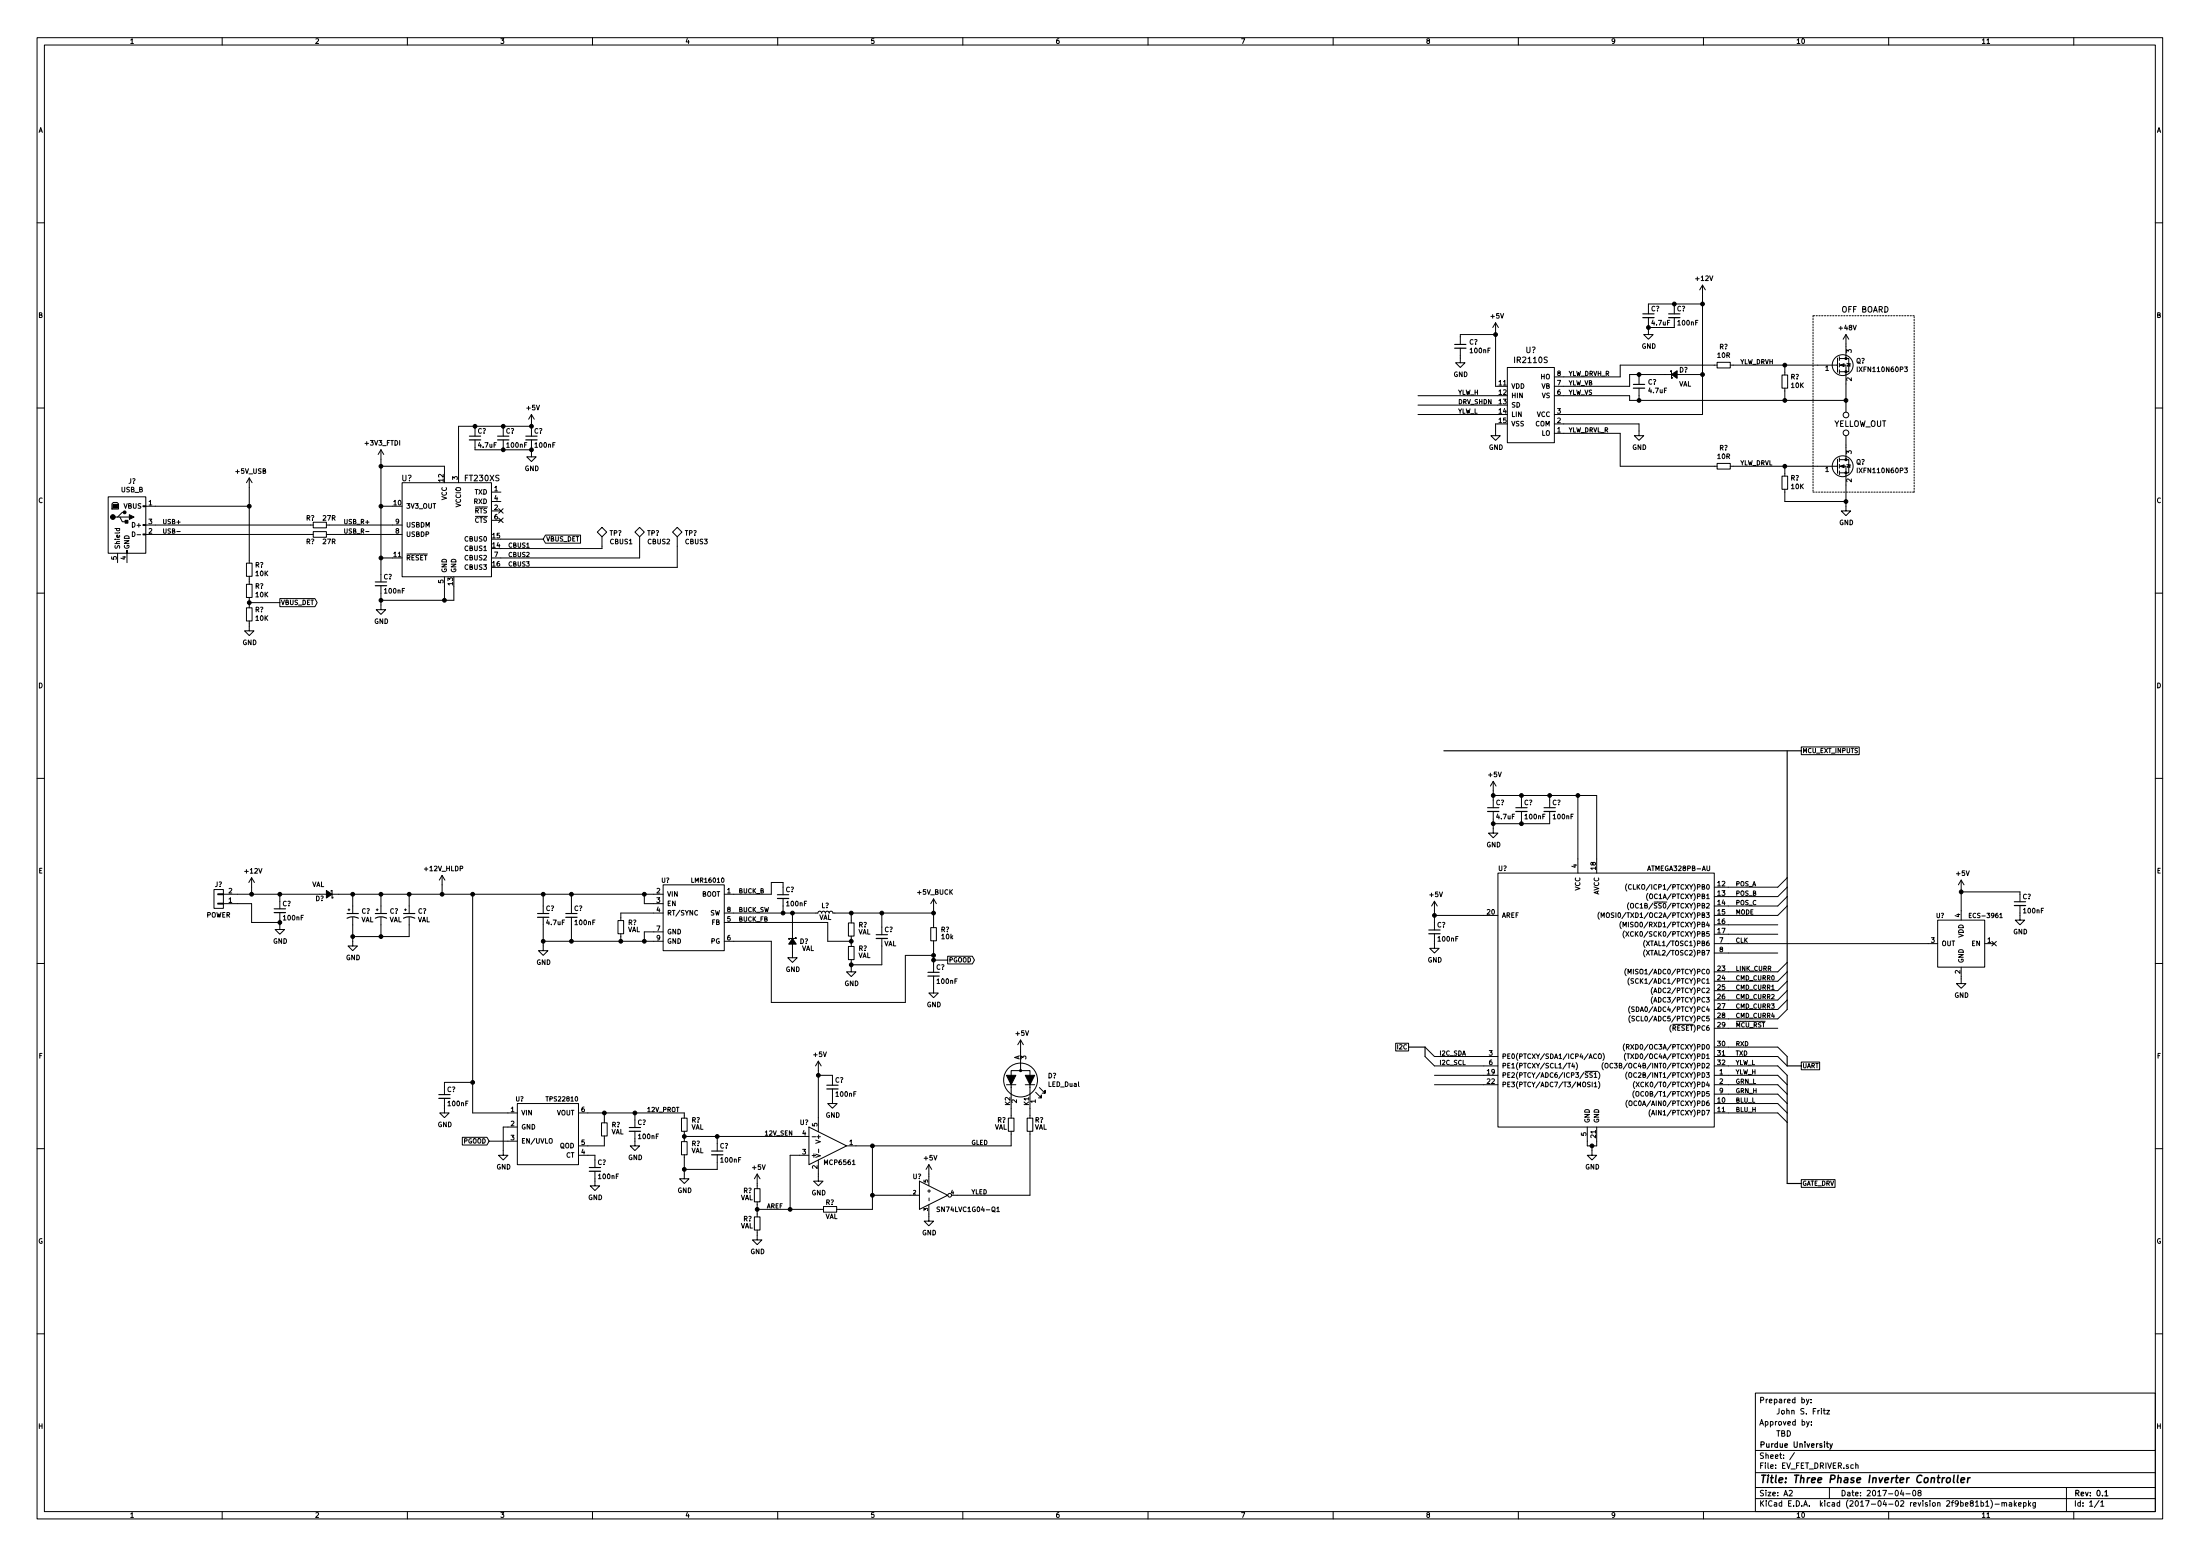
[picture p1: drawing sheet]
<svg xmlns="http://www.w3.org/2000/svg" width="594mm" height="420mm" viewBox="0 0 594 420" stroke-linecap="round" stroke-linejoin="round" font-family="sans-serif">
<g fill="none" stroke="#000" stroke-width=".27">
<path d="M10 10.2h574v400h-574zM12 12.2h570v396h-570zM60 10.2v2M110 10.2v2M160 10.2v2M210 10.2v2M260 10.2v2M310 10.2v2M360 10.2v2M410 10.2v2M460 10.2v2M510 10.2v2"/>
<path d="M536.5 11.8h.8M560 10.2v2M10 60.2h2M459.7 77v34.9h-40M459.7 77l-.7 1.3M459.7 77l.8 1.3M582 60.2h2M394.3 94v4h1.3l-1.3 1.2-1.2-1.2h1.2M403.9 87.2v17.1h.6M403.9 87.2l-.8 1.2M403.9 87.2l.7 1.2M403.9 90.3h-9.6v2.7"/>
<path d="M407 99.2h12.7v20.3h-12.7zM445.1 85.8v4.5h1.3l-1.3 1.3-1.2-1.3h1.2M452.1 82.1v2.7M452.1 85.8v2.6h-7M459.7 82.1h-14.6v2.7M463.7 97.8h3.5v1.6h-3.5zM463.7 98.6h-26.2v3.2h-17.8M467.2 98.6h29M482 98.6v2.7M496.2 96.7v3.8M496.7 98.6h1.8v12.7M496.7 96.3v1"/>
<path d="M496.7 98.1v1M496.7 99.9v1M496.7 96.8h1.8M498.5 96.8h.7v3.6h-2.5M498.5 90.3v6.5M498.5 90.3l-.8 1.3M498.5 90.3l.7 1.3M498.7 98.1l1 .2M499.2 98.2l.4 .6h-.7zM501.5 99.1v1.2M514.3 99.1h.8l-.4 .5 .3 .1v.6l-.7-.1M10 110.2h2"/>
<path d="M128.3 115.1v2.7M128.3 118.8v2.7h15.2M135.9 115.1v2.7M135.9 118.8v2.7M143.5 118.8v4.6h1.3l-1.3 1.2-1.3-1.2h1.3M143.5 115.1h-19.7v15.2M143.5 111.9v5.9M143.5 111.9l-.8 1.3M143.5 111.9l.8 1.3M382.9 111.9h21.6M382.9 106.8h21.6M382.9 109.4h21.6"/>
<path d="M404.5 114.5h-.6v3.1h1.2l-1.2 1.3-1.3-1.3h1.3M419.7 114.5h22.9v3.1h1.3l-1.3 1.3-1.3-1.3h1.3M419.7 117h17.8v8.9h26.2M419.7 106.8h20.4v1.3h58.4M442.6 101.1v2.7M442.6 104.8v3.3M451.1 100.4v-.3h.3v2.1h.2v-.3M459.7 101.1h-19.6v3.2h-20.4M481.2 101.3h1.5v3.5h-1.5zM482 104.8v3.3M498.5 117.6v6.5M582 110.2h2"/>
<path d="M29.2 134.2h10.2v15.2h-10.2zM30.6 135.7h1l.4 .4v1.4h-1.8v-1.4zM31.7 139.6h.7l.6 1.3h1.3M32.4 139.6h2.5M33.7 138.3h-.7l-1.3 1.3h-.6M38.6 136.6h.8v.2h-.8zM39.4 136.7h27.9M67.3 129.1v23M67.3 129.1l-.8 1.2M67.3 129.1l.8 1.2M102.9 125.9h17.1v1.9M102.9 136.7h3.1"/>
<path d="M102.9 121.5v35.6M102.9 121.5l-.8 1.2M102.9 121.5l.7 1.2M108.6 130.3h24.1v25.4h-24.1zM132.7 132.9h2.6M132.7 138h2.6M132.7 135.4h2.6M134.6 137.4l1.3 1.2M134.6 139.9l1.3 1.2M135.9 137.4l-1.3 1.2M135.9 139.9l-1.3 1.2M463.7 125.1h3.5v1.6h-3.5z"/>
<path d="M467.2 125.9h29M481.2 128.6h1.5v3.5h-1.5zM482 125.9h.1M482 125.9v2.7M482 132.1v3.3h16.5M496.2 124v3.8M496.7 125.9h1.8v12.1h1.2l-1.2 1.2-1.3-1.2h1.3M496.7 123.6v1M496.7 125.4v1M496.7 127.2v1M496.7 124.1h1.8M498.5 124.1h.7v3.6h-2.5"/>
<path d="M498.7 125.4l1 .2M499.2 125.5l.4 .7h-.7zM501.5 126.4v1.3M514.3 126.4h.8l-.4 .5 .3 .1v.6l-.7-.1M31 142.7h1.3M31.5 142.7v.4l.2 .2 .6-.1v-.5M31.7 149.4v2.5M34.2 148.6h.2v.8h-.2zM34.3 149.4v2.5M35.7 143.6a.64 .64 0 0 1 .8 .6 .64 .64 0 0 1-.8 .7zM37 144.4h1M38.6 144.2h.8v.2h-.8z"/>
<path d="M38.6 141.6h.8v.3h-.8zM39.4 144.3h45.2M39.4 141.8h45.2M47.8 143.5h.9M66.5 157.8h1.6v3.5h-1.6zM66.5 152.1h1.6v3.5h-1.6zM67.3 155.6v2.2M84.6 141h3.5v1.5h-3.5zM84.6 143.6h3.5v1.5h-3.5zM88.1 144.3h20.5M88.1 141.8h20.5M98.8 143.5h.8"/>
<path d="M102.9 158.2v6.4h1.2l-1.2 1.3-1.3-1.3h1.3M102.9 150.7h3.1M120 155.7v6.4M122.6 158.3v3.8h-19.7M132.7 140.5h2.6M135.3 145.6h11.4M147.3 144.5h9.5v2.2h-9.5l-.6-1.1zM161.3 143.7l1.3-1.3 1.2 1.3-1.2 1.2zM162.6 144.9v3.2h-27.3M171.4 143.7l1.3-1.3 1.3 1.3-1.3 1.2zM172.7 144.9v5.8h-40M181.6 143.7l1.3-1.3 1.2 1.3-1.2 1.2z"/>
<path d="M182.9 144.9v8.3h-47.6M10 160.2h2M66.5 164.1h1.6v3.6h-1.6zM67.3 167.7v2.6h1.3l-1.3 1.3-1.3-1.3h1.3M67.3 161.3v2.8M67.3 162.7h8.3M75.6 161.6h9.4l.6 1.1-.6 1.1h-9.4zM582 160.2h2M10 210.2h2M403.2 219.1v5.9h1.3l-1.3 1.2-1.2-1.2h1.2M403.2 214.8h28v21M403.2 211v7.1"/>
<path d="M403.2 211l-.7 1.3M403.2 211l.8 1.3M410.8 214.8v3.3M410.8 219.1v3.3M418.5 214.8v3.3M418.5 219.1v3.3h-15.3M426.1 214.8v21M486.4 201.7h15.7v2.1h-15.7zM582 210.2h2M67.9 237v4.5M67.9 237l-.7 1.3M67.9 237l.8 1.3"/>
<path d="M119.4 236.4l-.8 1.3M119.4 236.4v5.1M119.4 236.4l.7 1.3M179.1 238.9h16.5v17.8h-16.5zM404.5 235.8h58.4v68.5h-58.4zM439.3 238.7a1.47 1.47 0 0 0 0 1.9M440.5 239a.56 .56 0 0 0-.8 .5 .56 .56 0 0 0 .8 .5M460.9 233.8v1.1l.3 .2 .5-.2v-1.1M482.6 237l-2.5 2.6h-17.2M482.6 239.6l-2.5 2.5h-17.2M529.6 237.7v10.8M529.6 237.7l-.8 1.2"/>
<path d="M529.6 237.7l.8 1.2M57.8 240.2h2.5v5.1h-2.5zM58.8 241.3h1.5v.3h-1.5zM58.8 243.9h1.5v.2h-1.5zM60.3 241.5h118.8M60.3 244h7.6v5.1h7.7M75.6 246.4v4.6h1.2l-1.2 1.3-1.3-1.3h1.3M75.6 241.5v3.9M89.4 240.7v-.2h.3v2h.2v-.3M94 245.7h.5M94.2 245.4v.5M95.2 247.7v7.7h1.3l-1.3 1.3-1.2-1.3h1.2"/>
<path d="M95.2 241.5v5.2M101.6 245.7h.5M101.9 245.4v.5M102.9 241.5v5.2M102.9 247.7v5.2M109.2 245.7h.5M109.5 245.4v.5M110.5 241.5v5.2M110.5 247.7v5.2h-15.3M127.6 241.5v59h12.1M146.7 247.7v9h1.3l-1.3 1.3-1.3-1.3h1.3M146.7 254.2h32.4"/>
<path d="M146.7 241.5v5.2M154.3 241.5v5.2M154.3 247.7v6.5M166.9 248.6h1.5v3.5h-1.5zM167.6 252.1v2.1M174 241.5v2.5h5.1M179.1 246.5h-11.5v2.1M179.1 251.6h-5.1v2.6M195.6 246.5h25.3l.4-.5 .4 .2 .2 .3 .4-.5 .4 .2 .2 .3 .4-.5 .4 .2 .2 .3 .4-.5 .4 .2 .2 .3h27.2M195.6 241.5h12.7v-3.2h3.2v3.3M195.6 249.1h27.9v5.1h6.4M195.6 254.2h12.7v16.5h36.2v-12.7h7.6"/>
<path d="M211.5 242.6v3.9M214 246.5v12.1h1.3l-1.3 1.3-1.3-1.3h1.3M214.8 253.2h.2v.2h-2v.3h.2M229.1 249.2h1.5v3.6h-1.5zM229.1 255.6h1.5v3.5h-1.5zM229.9 259.1v3.3h1.2l-1.2 1.3-1.3-1.3h1.3M229.9 246.5v2.7M229.9 252.8v2.8M238.1 246.5v5.9M238.1 253.4v7.1h-8.2M251.3 250.5h1.6v3.5h-1.6zM252.1 242.7v7.8"/>
<path d="M252.1 254v8.6M252.1 242.7l-.8 1.3M252.1 242.7l.8 1.3M252.1 259.2h3.8M255.9 258.2h6.7l.5 1-.5 1.1h-6.7zM387.3 252.1v4h1.3l-1.3 1.2-1.2-1.2h1.2M387.3 247.2h17.2M387.3 243.4v7.7M387.3 243.4l-.7 1.2M387.3 243.4l.8 1.2M431.9 246.3a1.47 1.47 0 0 0 0 1.9M432.4 247.7v-1.2l.4 .9 .4-.9v1.2"/>
<path d="M433.8 246.7l.3-.2 .4 .2-.1 1-.6-.1zM437.8 248.8a1.47 1.47 0 0 0 0 2M438.3 250.3v-1.3l.4 .9 .4-.9v1.3M438.7 251.4a1.4 1.4 0 0 0 0 1.9M439 251.6l.9 1.2M439.9 243.8a1.47 1.47 0 0 0 0 1.9M439.9 251.6l-.9 1.2M440.3 244.1l.3-.2 .5 .2-.2 1.1-.6-.2zM441.1 251.7a.56 .56 0 0 0-.8 .5 .56 .56 0 0 0 .8 .5M442.4 244.1a.56 .56 0 0 0-.8 .5 .56 .56 0 0 0 .8 .5M444.2 253.9a1.4 1.4 0 0 0 0 1.9M444.2 256.5a1.4 1.4 0 0 0 0 1.9"/>
<path d="M444.6 254.1l.8 1.3M444.6 256.6l.8 1.3M445 241.2a1.4 1.4 0 0 0 0 1.9M445.4 254.1l-.8 1.3M445.4 256.6l-.8 1.3M445.5 241.6l.2-.2 .5 .2 .1 .6-.2 .4-.6-.1zM462.9 254.8h60.3M462.9 257.3h17.2M462.9 249.7h17.2M462.9 252.3h17.2M482.6 244.6l-2.5 2.6h-17.2M482.6 259.9l-2.5 2.5h-17.2"/>
<path d="M482.6 242.1l-2.5 2.5h-17.2M523.2 248.5h12.7v12.7h-12.7zM529.6 240.8h15.9v2.7M531.8 247.2h.4M532.3 246.6h-.5v1.2h.5M535.9 254.8h2.6M537.9 254.2l1.2 1.2M539.1 254.2l-1.2 1.2M540 246.9l.4-.3v1.2M540 247.8h.7M545.5 244.5v4h1.2l-1.2 1.2-1.3-1.2h1.3M10 260.2h2"/>
<path d="M252.1 263.6v4.5h1.3l-1.3 1.3-1.3-1.3h1.3M439.1 261.5a1.4 1.4 0 0 0 0 2M439.6 263v-1.3l.4 .9 .5-.9v1.3M440 264.1a1.47 1.47 0 0 0 0 1.9M440.2 271.7a1.47 1.47 0 0 0 0 1.9M440.2 274.2a1.4 1.4 0 0 0 0 2M441.1 264.3h-.6v.4a.5 .5 0 0 1 .5 .2 .5 .5 0 0 1 0 .6h-.6M441.3 271.9l-.7 .1a.54 .54 0 0 0 .6 .7v.4h-.6M441.4 274.5h-.7a.51 .51 0 0 0 .6 .7l-.1 .4h-.6M446.3 266.6a1.4 1.4 0 0 0 0 1.9M446.3 269.2a1.4 1.4 0 0 0 0 1.9M446.6 268.1l.4-1.3 .4 1.3"/>
<path d="M446.6 270.6l.4-1.3 .4 1.3M446.7 267.7h.6M446.7 270.2h.6M462.9 277.7h17.2M482.6 262.4l-2.5 2.6h-17.2M482.6 265l-2.5 2.5h-17.2M482.6 267.5l-2.5 2.5h-17.2M482.6 270l-2.5 2.6h-17.2M482.6 272.6l-2.5 2.5h-17.2M529.6 261.2v4.4h1.3l-1.3 1.3-1.3-1.3h1.3M582 260.2h2M120 296.6v3.9h1.3l-1.3 1.3-1.3-1.3h1.3"/>
<path d="M127.6 292.3h-7.6v3.3M139.7 298h16.5v16.5h-16.5zM221 290.4h3.8v2.6M221 286.6v19M221 286.6l-.8 1.2M221 286.6l.7 1.2M224.8 294v4h1.3l-1.3 1.3-1.3-1.3h1.3M271.8 292.9h2.5M273 293.7v-4.6h5.1v4.6M273 293.5v8.4M275.6 280.8v8.3M275.6 280.8l-.8 1.3"/>
<path d="M275.6 280.8l.8 1.3M276.9 292.9h2.5M278.1 293.5v8.4M279.7 294.9l1.5 1.6v-.8v.8h-.8M280.7 293.7l1.5 1.5v-.8v.8h-.8M376.9 281.7h3.5v2.1h-3.5zM384.8 282.7l2.5 2.6h17.2M384.8 285.3l2.5 2.5h17.2M387.3 290.4h17.2M387.3 292.9h17.2M423.4 287.1h.7M424.7 287.1l-.3 .9h.8"/>
<path d="M425 287.5v.9M425.6 286.9a1.47 1.47 0 0 1 0 2M428 289.3h3.5M428.8 289.7l-.7 .1a.51 .51 0 0 0 .6 .6v.5h-.6M429.4 292.3h-.7a.54 .54 0 0 0 .6 .7v.4h-.6M429.9 292.2v1.3M430 289.7l-.7 .1a.54 .54 0 0 0 .6 .6v.5h-.6M430.5 292.5l.4-.3v1.3M430.5 290l.4-.3v1.2M430.5 293.5h.7M430.5 290.9h.7M431.1 284.7a.56 .56 0 0 0-.8 .5 .56 .56 0 0 0 .8 .5"/>
<path d="M431.6 284.8l.3-.2 .5 .2v.6l-.1 .4-.7-.1zM431.6 292a1.47 1.47 0 0 1 0 1.9M431.6 289.5a1.47 1.47 0 0 1 0 1.9M432.8 284.4a1.4 1.4 0 0 1 0 1.9M433 286.9a1.47 1.47 0 0 0 0 2M433.5 287.3l.2-.2 .5 .2v.7l-.1 .3-.6-.1zM435.5 287.2a.56 .56 0 0 0-.8 .5 .56 .56 0 0 0 .8 .6M438.7 281.9a1.47 1.47 0 0 0 0 1.9M439 284.4a1.47 1.47 0 0 0 0 1.9M439.2 282.7l.6-.1 .1-.4-.7-.2v1.3M439.3 284.6h.7M439.4 289.5a1.47 1.47 0 0 0 0 1.9"/>
<path d="M439.4 297.1a1.4 1.4 0 0 0 0 1.9M439.5 282.7l.4 .6M439.7 284.6v1.2M439.9 289.8l.2-.1 .5 .1-.1 1.1-.6-.2zM439.9 297.5l.3-.2 .4 .2 .1 .6-.2 .4-.6-.1zM440.3 284.6l.9 1.2M441.2 284.6l-.9 1.2M441.3 294.6a1.47 1.47 0 0 0 0 1.9M441.4 292a1.47 1.47 0 0 0 0 1.9M441.8 294.9l.2-.2 .5 .2-.1 1.1-.6-.2zM441.8 292.2l.8 1.3M441.9 289.8a.56 .56 0 0 0-.8 .5 .56 .56 0 0 0 .8 .5"/>
<path d="M442.6 292.2l-.8 1.3M443.8 292.3a.56 .56 0 0 0-.8 .5 .56 .56 0 0 0 .8 .5M445.7 299.6a1.47 1.47 0 0 0 0 2M462.9 290.4h17.2l2.5 2.5M462.9 292.9h17.2l2.5 2.5M462.9 285.3h17.2l2.5 2.5M462.9 287.8h17.2l2.5 2.6M462.9 295.4h17.2l2.5 2.6M462.9 298h17.2l2.5 2.5M462.9 282.7h17.2l2.5 2.6M486.4 286.8h5v2.1h-5zM10 310.2h2"/>
<path d="M124.8 307.1h6.7l.6 1-.6 1.1h-6.7zM132.1 308.1h7.6M139.7 304.3h-3.8v7.7h1.3l-1.3 1.2-1.3-1.2h1.3M148.3 307.6l.3-.2 .5 .2-.2 1.1-.6-.2zM156.2 300.5h28.6v1.4M156.2 312h4.5v3.3M160.7 316.3v3.9h1.2l-1.2 1.3-1.3-1.3h1.3M162.4 303.2h1.6v3.5h-1.6zM163.2 306.7v2.7h-7M163.2 300.5v2.7M171.4 305.5v3.9h1.3l-1.3 1.3-1.2-1.3h1.2M171.4 300.5v4"/>
<path d="M184 301.9h1.5v3.6h-1.5zM184 308.3h1.5v3.5h-1.5zM184.8 311.8v6.5h1.3l-1.3 1.3-1.3-1.3h1.3M184.8 305.5v2.8M184.8 306.9h33.6M193.7 306.9v3.9M193.7 311.8v4h-8.9M204.5 317v4M204.5 317l-.8 1.3M204.5 317l.7 1.3M218.4 304.3l10.2 5.1-10.2 5.1zM218.4 312h-5v14.6"/>
<path d="M219.3 307h1M220.3 311.6l1.2 .5-1.2 .4M221 313.2v5.7h1.2l-1.2 1.3-1.3-1.3h1.3M221.1 310.3v.9M235.6 309.4v17.2h-9.7M248.3 318.9l7.6 3.8-7.6 3.9zM250.8 314.5v5.7M250.8 314.5l-.7 1.3M250.8 314.5l.8 1.3M272.3 301.9h1.5v3.6h-1.5zM273 305.5v3.9h-44.4M277.4 301.9h1.5v3.6h-1.5z"/>
<path d="M278.1 305.5v17.2h-21.1M428.6 304.3v5.1h2.6v-5.1M429.9 309.4v2.6h1.3l-1.3 1.2-1.3-1.2h1.3M446 301.1l.4-1.3 .4 1.3M446.1 300.7h.6M462.9 300.5h17.2l2.5 2.6M486.4 318.5h9.1v2.1h-9.1zM582 310.2h2M203.7 321h1.5v3.5h-1.5zM203.7 328.6h1.5v3.5h-1.5zM204.5 332.1v2.7h1.2l-1.2 1.3-1.3-1.3h1.3M204.5 324.5v4.1"/>
<path d="M204.5 326.6h17.9M222.4 325.8h3.5v1.5h-3.5zM235.6 322.7h12.6M250.8 325.3v4.4h1.3l-1.3 1.3-1.2-1.3h1.2M250.9 323.5v.7M253.7 326h-.6a.51 .51 0 0 0 .6 .7l-.1 .4h-.6M269.2 326.3l.3-.4v1.3M269.2 327.2h.7M10 360.2h2M474 376.2h108v32h-108zM487.8 377.8l.3 1M488.5 377.8l-.7 1.5"/>
<path d="M489.1 378.7v.1M489.1 377.9v.1M582 360.2h2M474 397.7h108M474 391.7h108M482.6 386.3a.76 .76 0 0 1 .9 .8 .76 .76 0 0 1-.9 .7zM484.6 392.2l-1.3 2M487.8 383.8l.4 1M488.6 383.8l-.5 1.4-.3 .1M489.1 384.7v.1M489.1 383.9v.1M489.6 381h.5"/>
<path d="M490.3 380.3h-.7v1.5M490.9 380.8v1M491.3 380.8l-.4 .3M491.8 380.3v.2M491.8 380.8v1M492.3 380.8h.6M492.6 380.3v1.3l.3 .2M493.3 380.8h.8l-.8 1h.8M501.1 395.6h.6l.1 .9M501.1 395v1.5M60 408.2v2M110 408.2v2"/>
<path d="M160 408.2v2M210 408.2v2M260 408.2v2M310 408.2v2M360 408.2v2M410 408.2v2M460 408.2v2M474 404.7h108M474 401.7h108M483.1 402.6l.6-.2 .3 .5-.9 1h.9M494 401.7v3M510 408.2v2"/>
<path d="M513.6 402.4l-.4 1h.9M513.9 402.9v1M514.7 403.4h1.1M516.6 402.6l.2-.2a.81 .81 0 0 1 .5 .8 .81 .81 0 0 1-.5 .7l-.3-.5zM518.2 403.1l-.3-.3 .1-.2 .6-.1 .1 .4-.8 .5 .3 .5 .6-.3-.3-.5M533.5 406.7h.8M534.9 405.8l.5-.1 .3 .3-.1 .6h-.7M534.9 405.2v1.5M536.2 405.7l.5-.5v1.5M536.2 406.7h.9M536.5 409.7h.8M537.6 405a1.71 1.71 0 0 1 0 2.3"/>
<path d="M538.7 406.2h1.2M540.6 405.9l.5-.1 .1 .9M540.6 405.7v1M541.2 405.9l.2-.2 .4 .1 .1 .9M542.6 405.8h.6v.9M543.2 406.1l-.7 .3 .2 .3 .5-.1M543.9 405.2v1.5M544.1 406.2l.4 .5M544.5 405.7l-.6 .6M545.1 406.2l.7-.1-.1-.3-.4-.1-.2 .2v.7h.6M546.4 405.8l.5-.1 .2 .3-.1 .6h-.6M546.4 405.7v1.5"/>
<path d="M547.8 405.2v1.5M547.9 406.2l.5 .5M548.4 405.7l-.6 .6M549.6 405.7v1.4l-.6 .1M549.6 405.8l-.4-.1-.3 .3 .1 .6h.6M558 401.7v6.5M560 408.2v2M566.8 405.1l-1.2 2M567.3 405.7l.4-.5v1.5M567.3 406.7h.8"/>
<circle cx="497.6" cy="98.6" r="2.82"/>
<circle cx="498.5" cy="116.9" r=".76"/>
<circle cx="498.5" cy="112.1" r=".76"/>
<circle cx="497.6" cy="125.9" r="2.82"/>
<circle cx="275.6" cy="291.6" r="4.6"/>
<circle cx="256.5" cy="322.7" r=".51"/>
</g>
<g fill="none" stroke="#000" stroke-width=".3">
<path d="M392.8 93h3.1M443.6 84.8h3.1M450.6 84.8h3M126.7 117.8h3.1M134.4 117.8h3M142 117.8h3M441.1 103.8h3M101.3 157.1h3.1M389.9 202.7h96.5M401.7 218.1h3M409.3 218.1h3.1M416.9 218.1h3.1"/>
<path d="M482.6 202.7v69.9M74 245.4h3.1M93.7 247.9l.4-.1a3.1 3.1 0 0 1 2.7 .1M93.7 246.7h3.1M101.3 247.9l.4-.1a3.1 3.1 0 0 1 2.7 .1M101.3 246.7h3.1M109 247.9l.3-.1a3.1 3.1 0 0 1 2.7 .1M109 246.7h3M145.2 246.7h3M152.8 246.7h3M209.9 241.6h3.1M236.6 252.4h3"/>
<path d="M385.8 251.1h3.1M543.9 243.5h3.1M250.6 262.6h3M118.5 295.6h3M223.3 293h3M380.4 282.7h4.4v2.6M482.6 285.3v2.5h3.8M482.6 290.4v29.2h3.8M159.1 315.3h3.1M169.9 304.5h3.1M192.2 310.8h3M493.2 389.8h.6"/>
<path d="M493.4 389.3v1.3l.4 .2M494.1 389.8l.4 1M494.8 389.8l-.7 1.5M568.4 402.9l.4-.5v1.5M568.4 403.9h.8"/>
</g>
<path d="M525.8 399.2l.3-.2 .4 .1 .2 .3-.2 .8-.3 .1-.5-.1zM527.7 398.3l-.2 1.8 .2 .2M528.8 398.3l-.3 1.8 .3 .2M529.5 399.7l1-.2v-.4h-.8l-.2 1 .2 .2 .6-.1M531.4 399l-.1 1.3M532 399l-.4 .1-.2 .3" fill="none" stroke="#000" stroke-width=".41"/>
<g fill="none" stroke="#000" stroke-width=".33">
<path d="M392.8 94h3.1M443.6 85.8h3.1M450.6 85.8h3M126.7 118.8h3.1M134.4 118.8h3M142 118.8h3M441.1 104.8h3M101.3 158.2h3.1M401.7 219.1h3M409.3 219.1h3.1M416.9 219.1h3.1M74 246.4h3.1"/>
<path d="M145.2 247.7h3M152.8 247.7h3M209.9 242.6h3.1M236.6 253.4h3M385.8 252.1h3.1M543.9 244.5h3.1M250.6 263.6h3M118.5 296.6h3M223.3 294h3M159.1 316.3h3.1M169.9 305.5h3.1M192.2 311.8h3"/>
</g>
<g fill="#000" stroke="#000" stroke-width=".27">
<path d="M497 98.6l1-.4v.8zM451.4 101.1l1.5-1v2.1zM30.5 136.2h1.2v1h-1.2zM34.9 139l1.3 .6-1.3 .7zM497 125.9l1-.4v.8zM33.8 140.5h.7v.8h-.7zM88.1 240.5l1.6 1-1.6 1zM214 253.4l1 1.5h-2zM271.8 290.4h2.5l-1.3 2.5zM276.9 290.4h2.5l-1.3 2.5z"/>
<circle cx="403.9" cy="90.3" r=".51"/>
<circle cx="445.1" cy="88.4" r=".51"/>
<circle cx="452.1" cy="82.1" r=".51"/>
<circle cx="459.7" cy="82.1" r=".51"/>
<circle cx="482" cy="98.6" r=".51"/>
<circle cx="498.5" cy="96.8" r=".28"/>
<circle cx="128.3" cy="115.1" r=".51"/>
<circle cx="135.9" cy="115.1" r=".51"/>
<circle cx="143.5" cy="115.1" r=".51"/>
<circle cx="442.6" cy="108.1" r=".51"/>
<circle cx="442.6" cy="101.1" r=".51"/>
<circle cx="459.7" cy="101.1" r=".51"/>
<circle cx="482" cy="108.1" r=".51"/>
<circle cx="498.5" cy="108.1" r=".51"/>
<circle cx="498.5" cy="100.4" r=".28"/>
<circle cx="30.5" cy="139.6" r=".63"/>
<circle cx="33.7" cy="138.3" r=".38"/>
<circle cx="67.3" cy="136.7" r=".51"/>
<circle cx="102.9" cy="136.7" r=".51"/>
<circle cx="102.9" cy="125.9" r=".51"/>
<circle cx="135.9" cy="121.5" r=".51"/>
<circle cx="143.5" cy="121.5" r=".51"/>
<circle cx="482" cy="125.9" r=".51"/>
<circle cx="498.5" cy="135.4" r=".51"/>
<circle cx="498.5" cy="127.7" r=".28"/>
<circle cx="498.5" cy="124.1" r=".28"/>
<circle cx="102.9" cy="150.7" r=".51"/>
<circle cx="67.3" cy="162.7" r=".51"/>
<circle cx="102.9" cy="162.1" r=".51"/>
<circle cx="120" cy="162.1" r=".51"/>
<circle cx="403.2" cy="214.8" r=".51"/>
<circle cx="410.8" cy="214.8" r=".51"/>
<circle cx="418.5" cy="214.8" r=".51"/>
<circle cx="426.1" cy="214.8" r=".51"/>
<circle cx="403.2" cy="222.4" r=".51"/>
<circle cx="410.8" cy="222.4" r=".51"/>
<circle cx="67.9" cy="241.5" r=".51"/>
<circle cx="75.6" cy="249.1" r=".51"/>
<circle cx="75.6" cy="241.5" r=".51"/>
<circle cx="95.3" cy="241.5" r=".51"/>
<circle cx="95.3" cy="252.9" r=".51"/>
<circle cx="102.9" cy="241.5" r=".51"/>
<circle cx="102.9" cy="252.9" r=".51"/>
<circle cx="110.5" cy="241.5" r=".51"/>
<circle cx="119.4" cy="241.5" r=".51"/>
<circle cx="127.6" cy="241.5" r=".51"/>
<circle cx="146.7" cy="241.5" r=".51"/>
<circle cx="146.7" cy="254.2" r=".51"/>
<circle cx="154.3" cy="254.2" r=".51"/>
<circle cx="154.3" cy="241.5" r=".51"/>
<circle cx="167.6" cy="254.2" r=".51"/>
<circle cx="174" cy="254.2" r=".51"/>
<circle cx="174" cy="241.5" r=".51"/>
<circle cx="211.5" cy="246.5" r=".51"/>
<circle cx="214" cy="246.5" r=".51"/>
<circle cx="229.9" cy="246.5" r=".51"/>
<circle cx="229.9" cy="254.2" r=".51"/>
<circle cx="238.1" cy="246.5" r=".51"/>
<circle cx="252.1" cy="246.5" r=".51"/>
<circle cx="252.1" cy="259.2" r=".51"/>
<circle cx="252.1" cy="258" r=".51"/>
<circle cx="387.3" cy="247.2" r=".51"/>
<circle cx="529.6" cy="240.8" r=".51"/>
<circle cx="229.9" cy="260.5" r=".51"/>
<circle cx="127.6" cy="292.3" r=".51"/>
<circle cx="221" cy="290.4" r=".51"/>
<circle cx="275.6" cy="289.1" r=".28"/>
<circle cx="163.2" cy="300.5" r=".51"/>
<circle cx="171.5" cy="300.5" r=".51"/>
<circle cx="184.8" cy="315.8" r=".51"/>
<circle cx="184.8" cy="306.9" r=".51"/>
<circle cx="193.7" cy="306.9" r=".51"/>
<circle cx="235.6" cy="309.4" r=".51"/>
<circle cx="429.9" cy="309.4" r=".51"/>
<circle cx="204.5" cy="326.6" r=".51"/>
<circle cx="213.4" cy="326.6" r=".51"/>
<circle cx="235.6" cy="322.7" r=".51"/>
</g>
<path d="M489.6 85.3v47.6M516.9 85.3h-27.3M489.6 132.9h27.3M516.9 132.9v-47.6" fill="none" stroke="#000" stroke-width=".27" stroke-dasharray=".3 .4"/>
<text font-size="2.8" x="475" y="400.4">Title: Three Phase Inverter Controller</text>
<g font-size="2.1">
<text x="497.2" y="84.4">OFF BOARD</text>
<text x="412" y="95.3">U?</text>
<text x="409.3" y="98">IR2110S</text>
<text x="495.3" y="115.2">YELLOW_OUT</text>
<text x="108.5" y="129.9">U?</text>
<text x="125.7" y="129.9">FT230XS</text>
<text x="475" y="378.9">Prepared by:</text>
<text x="477.3" y="381.9">John S. Fritz</text>
<text x="475" y="384.9">Approved by:</text>
<text x="477.3" y="387.9">TBD</text>
<text x="475" y="393.9">Sheet: /</text>
<text x="475" y="390.9">Purdue University</text>
<text x="475" y="396.6">File: EV_FET_DRIVER.sch</text>
<text x="475" y="406.8">KiCad E.D.A. kicad (2017-04-02 revision 2f9be81b1)-makepkg</text>
<text x="475" y="404">Size: A2</text>
<text x="497" y="404">Date: 2017-04-08</text>
<text x="560" y="404">Rev: 0.1</text>
<text x="560" y="406.8">Id: 1/1</text>
</g>
<g font-size="1.8">
<text x="35" y="11.8">1</text>
<text x="85" y="11.8">2</text>
<text x="135" y="11.8">3</text>
<text x="185" y="11.8">4</text>
<text x="235" y="11.8">5</text>
<text x="285" y="11.8">6</text>
<text x="335" y="11.8">7</text>
<text x="385" y="11.8">8</text>
<text x="435" y="11.8">9</text>
<text x="485" y="11.8">10</text>
<text x="535" y="11.8">11</text>
<text x="10.4" y="35.8">A</text>
<text x="582.4" y="35.8">A</text>
<text x="458" y="75.8">+12V</text>
<text x="10.4" y="85.8">B</text>
<text x="402.6" y="86">+5V</text>
<text x="445.8" y="84">C?</text>
<text x="446.2" y="87.9">4.7uF</text>
<text x="452.8" y="84">C?</text>
<text x="453.2" y="87.9">100nF</text>
<text x="496.8" y="89.2">+48V</text>
<text x="582.4" y="85.8">B</text>
<text x="396.7" y="93">C?</text>
<text x="397.1" y="95.3">100nF</text>
<text x="443.3" y="94.1">GND</text>
<text x="464.3" y="94.3">R?</text>
<text x="500" y="95.3" transform="rotate(-90 500 95.3)">3</text>
<text x="392.5" y="101.8">GND</text>
<text x="420.5" y="101.5">8</text>
<text x="453.5" y="100.6">D?</text>
<text x="463.8" y="96.6">10R</text>
<text x="492.9" y="100.1">1</text>
<text x="501.2" y="98.1">Q?</text>
<text x="502.1" y="100.4">IXFN110N60P3</text>
<text x="404.8" y="104.1">11</text>
<text x="404.8" y="106.6">12</text>
<text x="408.1" y="104.9">VDD</text>
<text x="408.1" y="107.5">HIN</text>
<text x="416.1" y="102.4">HO</text>
<text x="416.3" y="104.9">VB</text>
<text x="416.4" y="107.5">VS</text>
<text x="420.5" y="106.6">6</text>
<text x="420.5" y="104.1">7</text>
<text x="445" y="103.8">C?</text>
<text x="445.3" y="106.1">4.7uF</text>
<text x="453.3" y="104.4">VAL</text>
<text x="483.5" y="102.4">R?</text>
<text x="483.7" y="104.7">10K</text>
<text x="500" y="102.9" transform="rotate(-90 500 102.9)">2</text>
<text x="142.3" y="110.8">+5V</text>
<text x="404.8" y="109.1">13</text>
<text x="404.8" y="111.7">14</text>
<text x="408.1" y="110">SD</text>
<text x="408.1" y="112.6">LIN</text>
<text x="415" y="112.6">VCC</text>
<text x="420.5" y="111.7">3</text>
<text x="129" y="117.1">C?</text>
<text x="136.6" y="117.1">C?</text>
<text x="144.2" y="117.1">C?</text>
<text x="404.8" y="114.2">15</text>
<text x="408.1" y="115.1">VSS</text>
<text x="414.6" y="115.1">COM</text>
<text x="416.3" y="117.6">LO</text>
<text x="420.5" y="116.8">1</text>
<text x="420.5" y="114.2">2</text>
<text x="98.7" y="120.3">+3V3_FTDI</text>
<text x="129.3" y="120.9">4.7uF</text>
<text x="137" y="120.9">100nF</text>
<text x="144.6" y="120.9">100nF</text>
<text x="402" y="121.5">GND</text>
<text x="440.8" y="121.5">GND</text>
<text x="463.8" y="123.9">10R</text>
<text x="464.3" y="121.6">R?</text>
<text x="500" y="122.6" transform="rotate(-90 500 122.6)">3</text>
<text x="501.2" y="125.4">Q?</text>
<text x="34.7" y="130.6">J?</text>
<text x="63.7" y="127.9">+5V_USB</text>
<text x="119.8" y="130" transform="rotate(-90 119.8 130)">12</text>
<text x="123.6" y="129.6" transform="rotate(-90 123.6 129.6)">3</text>
<text x="141.7" y="127.2">GND</text>
<text x="483.5" y="129.7">R?</text>
<text x="492.9" y="127.4">1</text>
<text x="500" y="130.2" transform="rotate(-90 500 130.2)">2</text>
<text x="502.1" y="127.7">IXFN110N60P3</text>
<text x="10.4" y="135.8">C</text>
<text x="32.7" y="132.9">USB_B</text>
<text x="33.5" y="137.3">VBUS</text>
<text x="40.2" y="136.4">1</text>
<text x="106.3" y="136.4">10</text>
<text x="109.6" y="137.3">3V3_OUT</text>
<text x="120.6" y="135.1" transform="rotate(-90 120.6 135.1)">VCC</text>
<text x="124.5" y="137" transform="rotate(-90 124.5 137)">VCCIO</text>
<text x="128" y="136.1">RXD</text>
<text x="128.2" y="133.5">TXD</text>
<text x="133.5" y="132.6">1</text>
<text x="133.5" y="137.7">2</text>
<text x="133.5" y="135.2">4</text>
<text x="483.7" y="132">10K</text>
<text x="582.4" y="135.8">C</text>
<text x="36" y="142.4">D+</text>
<text x="40.2" y="141.5">3</text>
<text x="82.7" y="140.6">R?</text>
<text x="87.2" y="140.6">27R</text>
<text x="106.8" y="141.5">9</text>
<text x="109.6" y="142.4">USBDM</text>
<text x="128.2" y="138.6">RTS</text>
<text x="128.2" y="141.1">CTS</text>
<text x="133.5" y="140.3">6</text>
<text x="496.6" y="141.8">GND</text>
<text x="32.4" y="148.4" transform="rotate(-90 32.4 148.4)">Shield</text>
<text x="34.9" y="148.4" transform="rotate(-90 34.9 148.4)">GND</text>
<text x="40.2" y="144.1">2</text>
<text x="82.7" y="146.9">R?</text>
<text x="87.2" y="146.9">27R</text>
<text x="106.8" y="144.1">8</text>
<text x="109.6" y="144.9">USBDP</text>
<text x="125.7" y="148.8">CBUS1</text>
<text x="125.7" y="146.2">CBUS0</text>
<text x="133" y="147.9">14</text>
<text x="133" y="145.3">15</text>
<text x="164.6" y="144.6">TP?</text>
<text x="164.8" y="146.9">CBUS1</text>
<text x="174.8" y="144.6">TP?</text>
<text x="174.9" y="146.9">CBUS2</text>
<text x="184.9" y="144.6">TP?</text>
<text x="185.1" y="146.9">CBUS3</text>
<text x="31.5" y="151.1" transform="rotate(-90 31.5 151.1)">5</text>
<text x="34" y="151.1" transform="rotate(-90 34 151.1)">4</text>
<text x="68.9" y="153.2">R?</text>
<text x="69.1" y="155.5">10K</text>
<text x="106.3" y="150.4">11</text>
<text x="109.6" y="151.3">RESET</text>
<text x="120.6" y="154.7" transform="rotate(-90 120.6 154.7)">GND</text>
<text x="123.2" y="154.7" transform="rotate(-90 123.2 154.7)">GND</text>
<text x="125.7" y="151.3">CBUS2</text>
<text x="125.7" y="153.8">CBUS3</text>
<text x="133" y="153">16</text>
<text x="133.5" y="150.4">7</text>
<text x="68.9" y="158.9">R?</text>
<text x="69.1" y="161.3">10K</text>
<text x="103.6" y="156.4">C?</text>
<text x="104" y="160.2">100nF</text>
<text x="119.8" y="157.5" transform="rotate(-90 119.8 157.5)">5</text>
<text x="122.3" y="158" transform="rotate(-90 122.3 158)">13</text>
<text x="68.9" y="165.3">R?</text>
<text x="69.1" y="167.6">10K</text>
<text x="101" y="168.4">GND</text>
<text x="65.5" y="174.2">GND</text>
<text x="10.4" y="185.8">D</text>
<text x="582.4" y="185.8">D</text>
<text x="402" y="209.8">+5V</text>
<text x="403.9" y="217.4">C?</text>
<text x="404.2" y="221.2">4.7uF</text>
<text x="411.6" y="217.4">C?</text>
<text x="411.9" y="221.2">100nF</text>
<text x="419.2" y="217.4">C?</text>
<text x="419.6" y="221.2">100nF</text>
<text x="401.4" y="228.8">GND</text>
<text x="10.4" y="235.8">E</text>
<text x="58" y="239.5">J?</text>
<text x="66.2" y="235.9">+12V</text>
<text x="84.2" y="239.5">VAL</text>
<text x="114.8" y="235.2">+12V_HLDP</text>
<text x="404.6" y="235.2">U?</text>
<text x="425.8" y="234.3" transform="rotate(-90 425.8 234.3)">4</text>
<text x="430.9" y="234.8" transform="rotate(-90 430.9 234.8)">18</text>
<text x="445.3" y="235.2">ATMEGA328PB-AU</text>
<text x="463.9" y="239.3">12</text>
<text x="528.4" y="236.5">+5V</text>
<text x="582.4" y="235.8">E</text>
<text x="61.7" y="243.8">1</text>
<text x="61.7" y="241.2">2</text>
<text x="76.3" y="244.7">C?</text>
<text x="85.2" y="243.3">D?</text>
<text x="147.4" y="246">C?</text>
<text x="155" y="246">C?</text>
<text x="177.3" y="241.2">2</text>
<text x="177.3" y="243.8">3</text>
<text x="180.1" y="242.1">VIN</text>
<text x="180.1" y="244.6">EN</text>
<text x="189.5" y="242.1">BOOT</text>
<text x="196.4" y="241.2">1</text>
<text x="212.2" y="240.9">C?</text>
<text x="212.5" y="244.7">100nF</text>
<text x="221.8" y="245.2">L?</text>
<text x="247.8" y="241.6">+5V_BUCK</text>
<text x="386.1" y="242.2">+5V</text>
<text x="426.7" y="240.5" transform="rotate(-90 426.7 240.5)">VCC</text>
<text x="431.8" y="241.8" transform="rotate(-90 431.8 241.8)">AVCC</text>
<text x="441.5" y="240.2">(CLKO/ICP1/PTCXY)PB0</text>
<text x="442.1" y="245.3">(OC1B/SS0/PTCXY)PB2</text>
<text x="446" y="242.7">(OC1A/PTCXY)PB1</text>
<text x="463.9" y="241.9">13</text>
<text x="463.9" y="244.4">14</text>
<text x="546.2" y="242.8">C?</text>
<text x="55.7" y="247.7">POWER</text>
<text x="76.7" y="248.5">100nF</text>
<text x="97.5" y="249">VAL</text>
<text x="97.6" y="246.7">C?</text>
<text x="105.1" y="249">VAL</text>
<text x="105.3" y="246.7">C?</text>
<text x="112.7" y="249">VAL</text>
<text x="112.9" y="246.7">C?</text>
<text x="147.7" y="249.8">4.7uF</text>
<text x="155.4" y="249.8">100nF</text>
<text x="169.5" y="251.7">VAL</text>
<text x="169.6" y="249.8">R?</text>
<text x="177.3" y="246.3">4</text>
<text x="177.3" y="251.4">7</text>
<text x="180.1" y="247.2">RT/SYNC</text>
<text x="191.7" y="247.2">SW</text>
<text x="192.2" y="249.7">FB</text>
<text x="196.4" y="248.8">5</text>
<text x="196.4" y="246.3">8</text>
<text x="221.1" y="248.4">VAL</text>
<text x="231.9" y="250.4">R?</text>
<text x="238.8" y="251.7">C?</text>
<text x="254.1" y="251.7">R?</text>
<text x="388.1" y="250.4">C?</text>
<text x="401.6" y="246.9">20</text>
<text x="405.5" y="247.8">AREF</text>
<text x="435" y="247.8">(MOSI0/TXD1/OC2A/PTCXY)PB3</text>
<text x="440.2" y="250.4">(MISO0/RXD1/PTCXY)PB4</text>
<text x="463.9" y="246.9">15</text>
<text x="463.9" y="249.5">16</text>
<text x="529.3" y="247.7" transform="rotate(-90 529.3 247.7)">4</text>
<text x="546.6" y="246.6">100nF</text>
<text x="73.7" y="254.8">GND</text>
<text x="177.3" y="253.9">9</text>
<text x="180.1" y="252.3">GND</text>
<text x="180.1" y="254.8">GND</text>
<text x="192" y="254.8">PG</text>
<text x="196.4" y="253.9">6</text>
<text x="216" y="254.9">D?</text>
<text x="216.5" y="256.8">VAL</text>
<text x="231.7" y="252.3">VAL</text>
<text x="231.9" y="256.8">R?</text>
<text x="238.7" y="255.5">VAL</text>
<text x="254.3" y="253.6">10k</text>
<text x="388.4" y="254.2">100nF</text>
<text x="441" y="252.9">(XCK0/SCK0/PTCXY)PB5</text>
<text x="445.3" y="255.4">(XTAL1/TOSC1)PB6</text>
<text x="445.3" y="258">(XTAL2/TOSC2)PB7</text>
<text x="463.9" y="252">17</text>
<text x="464.3" y="254.6">7</text>
<text x="464.3" y="257.1">8</text>
<text x="521.5" y="254.6">3</text>
<text x="524.3" y="255.4">OUT</text>
<text x="530.2" y="253.2" transform="rotate(-90 530.2 253.2)">VDD</text>
<text x="532.5" y="255.4">EN</text>
<text x="536.7" y="254.6">1</text>
<text x="543.6" y="252.3">GND</text>
<text x="93.4" y="259.2">GND</text>
<text x="144.9" y="260.5">GND</text>
<text x="212.2" y="262.4">GND</text>
<text x="231.7" y="258.7">VAL</text>
<text x="252.8" y="261.8">C?</text>
<text x="385.5" y="259.9">GND</text>
<text x="441.2" y="263.1">(MISO1/ADC0/PTCY)PC0</text>
<text x="463.9" y="262.2">23</text>
<text x="529.3" y="262.9" transform="rotate(-90 529.3 262.9)">2</text>
<text x="530.2" y="260.1" transform="rotate(-90 530.2 260.1)">GND</text>
<text x="228" y="266.2">GND</text>
<text x="253.2" y="265.7">100nF</text>
<text x="442" y="265.6">(SCK1/ADC1/PTCY)PC1</text>
<text x="447.3" y="268.1">(ADC2/PTCY)PC2</text>
<text x="463.9" y="264.7">24</text>
<text x="463.9" y="267.3">25</text>
<text x="463.9" y="269.8">26</text>
<text x="527.8" y="269.4">GND</text>
<text x="250.3" y="271.9">GND</text>
<text x="442" y="273.2">(SDA0/ADC4/PTCY)PC4</text>
<text x="442.2" y="275.8">(SCL0/ADC5/PTCY)PC5</text>
<text x="447.3" y="270.7">(ADC3/PTCY)PC3</text>
<text x="463.9" y="272.3">27</text>
<text x="463.9" y="274.9">28</text>
<text x="274.4" y="279.7">+5V</text>
<text x="451.4" y="278.3">(RESET)PC6</text>
<text x="463.9" y="277.4">29</text>
<text x="10.5" y="285.8">F</text>
<text x="219.8" y="285.4">+5V</text>
<text x="275.3" y="286.2" transform="rotate(-90 275.3 286.2)">A</text>
<text x="277.1" y="286" transform="rotate(-90 277.1 286)">3</text>
<text x="402.1" y="285">3</text>
<text x="402.1" y="287.6">6</text>
<text x="405.5" y="285.9">PE0(PTCXY/SDA1/ICP4/ACO)</text>
<text x="440.8" y="283.4">(RXD0/OC3A/PTCXY)PD0</text>
<text x="441" y="285.9">(TXD0/OC4A/PTCXY)PD1</text>
<text x="463.9" y="282.5">30</text>
<text x="463.9" y="285">31</text>
<text x="463.9" y="287.6">32</text>
<text x="582.5" y="285.8">F</text>
<text x="225.5" y="292.3">C?</text>
<text x="283" y="291.2">D?</text>
<text x="283.1" y="293.5">LED_Dual</text>
<text x="401.6" y="292.7">22</text>
<text x="401.6" y="290.1">19</text>
<text x="405.5" y="288.5">PE1(PTCXY/SCL1/T4)</text>
<text x="405.5" y="293.5">PE3(PTCY/ADC7/T3/MOSI1)</text>
<text x="405.5" y="291">PE2(PTCY/ADC6/ICP3/SS1)</text>
<text x="436.2" y="288.5">(OC3B/OC4B/INT0/PTCXY)PD2</text>
<text x="441.7" y="291">(OC2B/INT1/PTCXY)PD3</text>
<text x="443.6" y="293.5">(XCK0/T0/PTCXY)PD4</text>
<text x="464.3" y="290.1">1</text>
<text x="464.3" y="292.7">2</text>
<text x="120.7" y="294.9">C?</text>
<text x="121.1" y="298.7">100nF</text>
<text x="225.9" y="296.1">100nF</text>
<text x="272.8" y="298.5" transform="rotate(-90 272.8 298.5)">K2</text>
<text x="274.6" y="297.8" transform="rotate(-90 274.6 297.8)">2</text>
<text x="277.9" y="298.5" transform="rotate(-90 277.9 298.5)">K1</text>
<text x="279.7" y="297.8" transform="rotate(-90 279.7 297.8)">1</text>
<text x="441.5" y="298.6">(OC0A/AIN0/PTCXY)PD6</text>
<text x="443.4" y="296.1">(OC0B/T1/PTCXY)PD5</text>
<text x="463.9" y="297.7">10</text>
<text x="464.3" y="295.2">9</text>
<text x="118.2" y="304.3">GND</text>
<text x="137.9" y="300.3">1</text>
<text x="137.9" y="304.1">2</text>
<text x="140.7" y="301.2">VIN</text>
<text x="140.7" y="305">GND</text>
<text x="150.3" y="301.2">VOUT</text>
<text x="157" y="300.3">6</text>
<text x="165.2" y="304.4">R?</text>
<text x="172.2" y="303.8">C?</text>
<text x="186.6" y="305">VAL</text>
<text x="186.8" y="303.1">R?</text>
<text x="216" y="303.8">U?</text>
<text x="220.7" y="304.2" transform="rotate(-90 220.7 304.2)">5</text>
<text x="223" y="301.8">GND</text>
<text x="268.5" y="305">VAL</text>
<text x="269.3" y="303.1">R?</text>
<text x="279.3" y="305">VAL</text>
<text x="279.5" y="303.1">R?</text>
<text x="429.3" y="303.3" transform="rotate(-90 429.3 303.3)">GND</text>
<text x="431.8" y="303.3" transform="rotate(-90 431.8 303.3)">GND</text>
<text x="446.9" y="301.2">(AIN1/PTCXY)PD7</text>
<text x="463.9" y="300.3">11</text>
<text x="137.9" y="307.9">3</text>
<text x="140.7" y="308.8">EN/UVLO</text>
<text x="151.2" y="310">QOD</text>
<text x="157" y="311.7">4</text>
<text x="157" y="309.2">5</text>
<text x="165" y="306.3">VAL</text>
<text x="172.5" y="307.6">100nF</text>
<text x="186.6" y="311.4">VAL</text>
<text x="186.8" y="309.5">R?</text>
<text x="194.4" y="310.1">C?</text>
<text x="216.7" y="311.7">3</text>
<text x="216.7" y="306.6">4</text>
<text x="221.6" y="308.3" transform="rotate(-90 221.6 308.3)">V+</text>
<text x="229.4" y="309.2">1</text>
<text x="428.4" y="306.7" transform="rotate(-90 428.4 306.7)">5</text>
<text x="430.9" y="307.2" transform="rotate(-90 430.9 307.2)">21</text>
<text x="134.1" y="315.8">GND</text>
<text x="152.8" y="312.6">CT</text>
<text x="161.4" y="314.5">C?</text>
<text x="169.6" y="313.2">GND</text>
<text x="194.8" y="313.9">100nF</text>
<text x="203.3" y="315.9">+5V</text>
<text x="218.9" y="312.6">+</text>
<text x="220.7" y="315.6" transform="rotate(-90 220.7 315.6)">2</text>
<text x="222.8" y="314.5">MCP6561</text>
<text x="249.6" y="313.3">+5V</text>
<text x="428.1" y="315.8">GND</text>
<text x="161.7" y="318.4">100nF</text>
<text x="183" y="322.1">GND</text>
<text x="200.7" y="322.2">R?</text>
<text x="219.2" y="322.7">GND</text>
<text x="246.5" y="318.4">U?</text>
<text x="158.8" y="324">GND</text>
<text x="199.9" y="324.1">VAL</text>
<text x="200.7" y="329.8">R?</text>
<text x="222.8" y="329.2">VAL</text>
<text x="223" y="325.3">R?</text>
<text x="253.8" y="327.2">SN74LVC1G04-Q1</text>
<text x="10.3" y="335.8">G</text>
<text x="199.9" y="331.7">VAL</text>
<text x="249" y="333.5">GND</text>
<text x="582.3" y="335.8">G</text>
<text x="202.6" y="338.6">GND</text>
<text x="10.4" y="385.8">H</text>
<text x="582.4" y="385.8">H</text>
<text x="35" y="409.8">1</text>
<text x="85" y="409.8">2</text>
<text x="135" y="409.8">3</text>
<text x="185" y="409.8">4</text>
<text x="235" y="409.8">5</text>
<text x="285" y="409.8">6</text>
<text x="335" y="409.8">7</text>
<text x="385" y="409.8">8</text>
<text x="435" y="409.8">9</text>
<text x="485" y="409.8">10</text>
<text x="535" y="409.8">11</text>
</g>
<g font-size="1.7">
<text x="423.5" y="101.5">YLW_DRVH_R</text>
<text x="469.9" y="98.3">YLW_DRVH</text>
<text x="393.7" y="106.6">YLW_H</text>
<text x="423.5" y="106.6">YLW_VS</text>
<text x="423.5" y="104.1">YLW_VB</text>
<text x="393.7" y="111.7">YLW_L</text>
<text x="393.7" y="109.1">DRV_SHDN</text>
<text x="423.5" y="116.8">YLW_DRVL_R</text>
<text x="469.9" y="125.6">YLW_DRVL</text>
<text x="43.8" y="141.5">USB+</text>
<text x="92.7" y="141.5">USB_R+</text>
<text x="43.8" y="144.1">USB-</text>
<text x="92.7" y="144.1">USB_R-</text>
<text x="137.2" y="147.9">CBUS1</text>
<text x="147.4" y="146.2">VBUS_DET</text>
<text x="137.2" y="150.4">CBUS2</text>
<text x="137.2" y="153">CBUS3</text>
<text x="75.8" y="163.3">VBUS_DET</text>
<text x="486.7" y="203.3">MCU_EXT_INPUTS</text>
<text x="178.6" y="238.3">U?</text>
<text x="187" y="238.3">LMR16010</text>
<text x="468.6" y="239.3">POS_A</text>
<text x="199.4" y="241.2">BUCK_B</text>
<text x="468.6" y="241.9">POS_B</text>
<text x="468.6" y="244.4">POS_C</text>
<text x="199.4" y="246.3">BUCK_SW</text>
<text x="199.4" y="248.8">BUCK_FB</text>
<text x="468.6" y="246.9">MODE</text>
<text x="522.8" y="247.8">U?</text>
<text x="532.4" y="247.8">ECS-3961</text>
<text x="468.6" y="254.6">CLK</text>
<text x="256.2" y="259.8">PGOOD</text>
<text x="468.6" y="262.2">LINK_CURR</text>
<text x="468.6" y="264.7">CMD_CURR0</text>
<text x="468.6" y="267.3">CMD_CURR1</text>
<text x="468.6" y="269.8">CMD_CURR2</text>
<text x="468.6" y="272.3">CMD_CURR3</text>
<text x="468.6" y="274.9">CMD_CURR4</text>
<text x="468.6" y="277.4">MCU_RST</text>
<text x="377.5" y="283.3">I2C</text>
<text x="388.6" y="285">I2C_SDA</text>
<text x="388.6" y="287.6">I2C_SCL</text>
<text x="468.6" y="282.5">RXD</text>
<text x="468.6" y="285">TXD</text>
<text x="468.6" y="287.6">YLW_L</text>
<text x="468.6" y="290.1">YLW_H</text>
<text x="468.6" y="292.7">GRN_L</text>
<text x="486.7" y="288.4">UART</text>
<text x="139.2" y="297.4">U?</text>
<text x="147.9" y="297.4">TPS22810</text>
<text x="468.6" y="295.2">GRN_H</text>
<text x="468.6" y="297.7">BLU_L</text>
<text x="174.6" y="300.3">12V_PROT</text>
<text x="468.6" y="300.3">BLU_H</text>
<text x="125.1" y="308.7">PGOOD</text>
<text x="206.4" y="306.6">12V_SEN</text>
<text x="262.3" y="309.2">GLED</text>
<text x="262.3" y="322.5">YLED</text>
<text x="486.7" y="320.2">GATE_DRV</text>
<text x="207" y="326.3">AREF</text>
</g>
<g font-size="1.4">
<text x="246.6" y="322.5">2</text>
<text x="250.6" y="319.3" transform="rotate(-90 250.6 319.3)">5</text>
<text x="251.3" y="321.8" transform="rotate(-90 251.3 321.8)">+</text>
<text x="256.8" y="322.5">4</text>
<text x="250.6" y="327" transform="rotate(-90 250.6 327)">3</text>
</g>
</svg>
